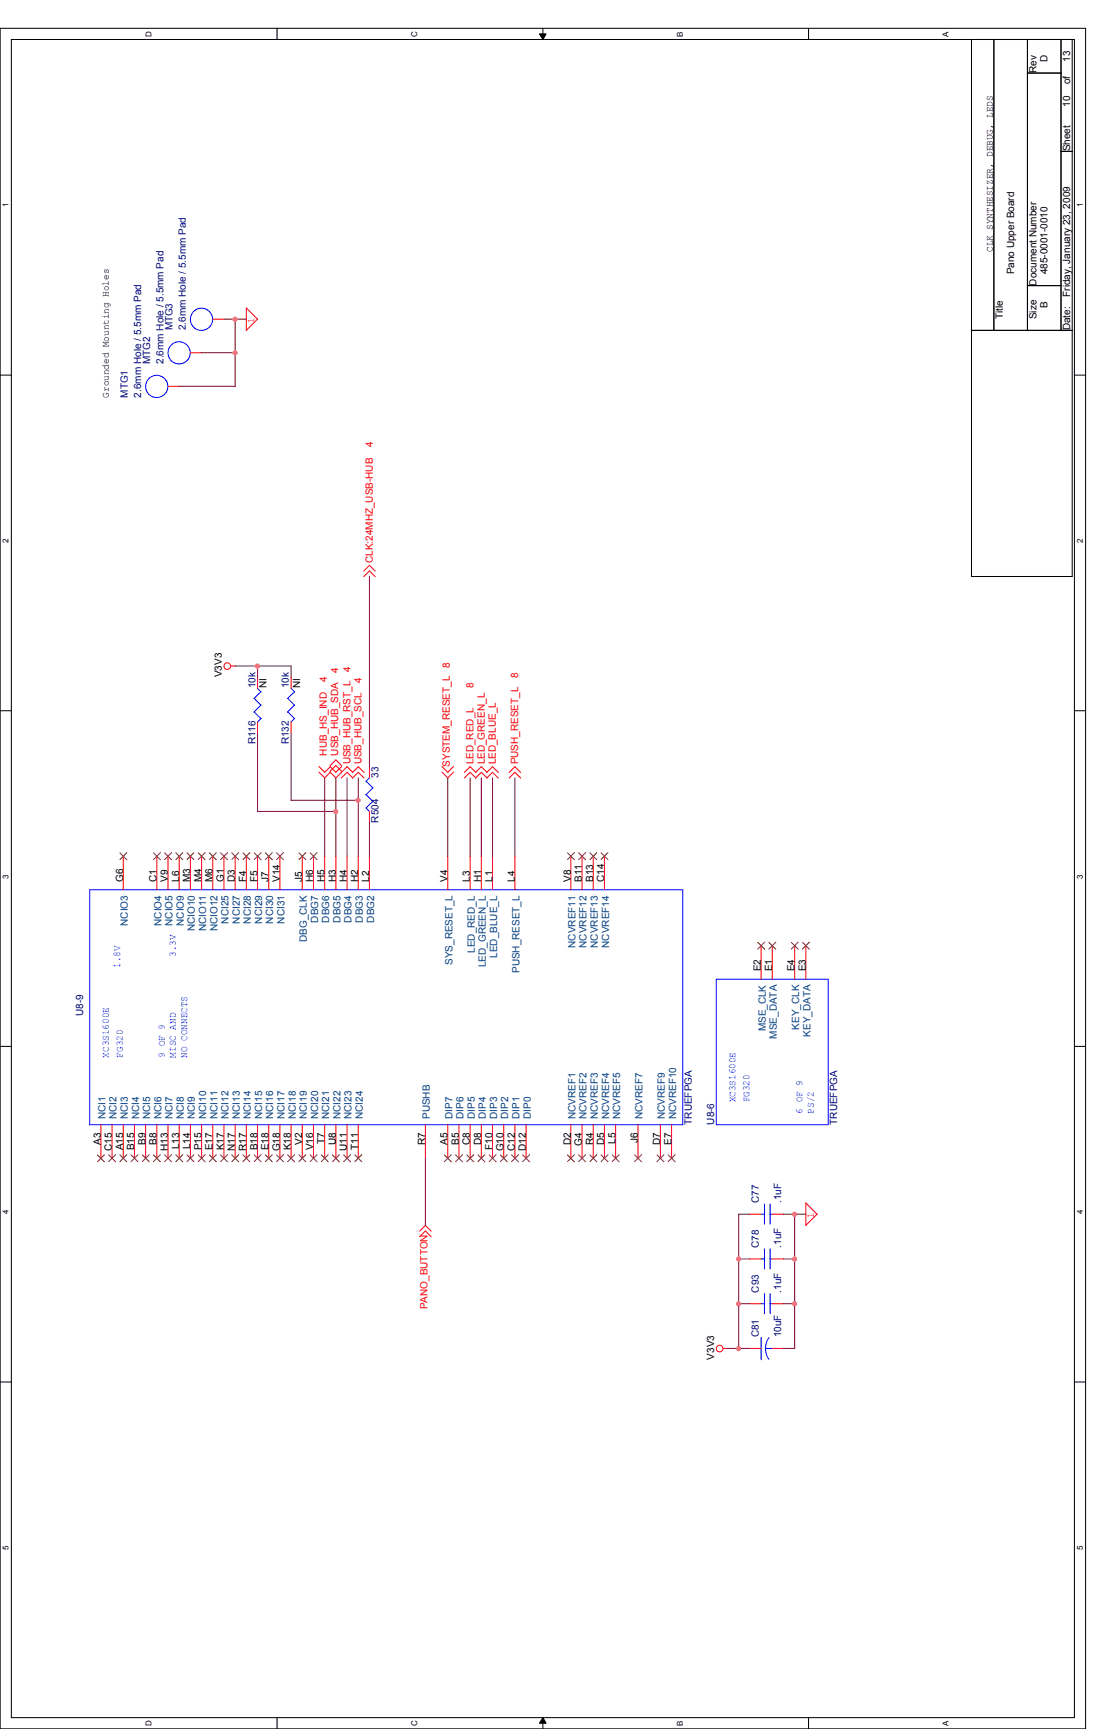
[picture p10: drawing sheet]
<svg xmlns="http://www.w3.org/2000/svg" width="279mm" height="432mm" viewBox="0 0 279 432" stroke-linecap="round" stroke-linejoin="round" font-family="sans-serif">
<path d="M0 7.1h271.1v424.7h-271.1zM2.8 9.9h265.5v419.1h-265.5z" fill="none" stroke="#000" stroke-width=".25"/>
<g fill="#fff">
<path d="M.3 386h2.3v1.1h-2.3z"/>
<path d="M268.6 386h2.2v1.1h-2.2z"/>
</g>
<path d="M0 345.1h2.8M268.3 345.1h2.8" fill="none" stroke="#000" stroke-width=".25"/>
<g fill="#fff">
<path d="M.3 302.1h2.3v1.1h-2.3z"/>
<path d="M268.6 302.1h2.2v1.1h-2.2z"/>
</g>
<path d="M0 261.3h2.8M268.3 261.3h2.8" fill="none" stroke="#000" stroke-width=".25"/>
<g fill="#fff">
<path d="M.3 218.3h2.3v1.1h-2.3z"/>
<path d="M268.6 218.3h2.2v1.1h-2.2z"/>
</g>
<path d="M0 177.5h2.8M268.3 177.5h2.8" fill="none" stroke="#000" stroke-width=".25"/>
<g fill="#fff">
<path d="M.3 134.5h2.3v1.1h-2.3z"/>
<path d="M268.6 134.5h2.2v1.1h-2.2z"/>
</g>
<path d="M0 93.7h2.8M268.3 93.7h2.8" fill="none" stroke="#000" stroke-width=".25"/>
<g fill="#fff">
<path d="M.3 50.7h2.3v1.1h-2.3z"/>
<path d="M268.6 50.7h2.2v1.1h-2.2z"/>
<path d="M36 429.6h2.2v1.4h-2.2z"/>
<path d="M36 7.7h2.2v1.4h-2.2z"/>
<path d="M102.3 429.6h2.3v1.4h-2.3z"/>
<path d="M102.3 7.7h2.3v1.4h-2.3z"/>
</g>
<path d="M69.2 7.1v2.8M69.2 429v2.8" fill="none" stroke="#000" stroke-width=".25"/>
<g fill="#fff">
<path d="M168.7 429.7h2.2v1.3h-2.2z"/>
<path d="M168.7 7.8h2.2v1.3h-2.2z"/>
</g>
<path d="M134.7 8.5h1.7l-.8 1.4zM135.6 7.1v2.8M135.6 429l.8 1.4h-1.7zM135.6 429v2.8" fill="none" stroke="#000" stroke-width=".25"/>
<path d="M134.7 8.5h1.7l-.8 1.4zM135.6 429l.8 1.4h-1.7z" fill="#000"/>
<g fill="#fff">
<path d="M235 429.7h2.3v1.3h-2.3z"/>
<path d="M235 7.8h2.3v1.3h-2.3z"/>
</g>
<path d="M201.9 7.1v2.8M242.6 9.9h25.1v134.1h-25.1zM248.2 9.9v72.6M256.5 9.9v72.6M256.5 18.2h8.4M264.9 9.9v72.6M264.9 37.8h2.8M256.5 71.3h8.4M242.6 82.5h25.1M201.9 429v2.8" fill="none" stroke="#000" stroke-width=".25"/>
<g fill="none" stroke="#f00" stroke-width=".25">
<path d="M53.1 79.7h2.8M64.3 79.7l-2.8 2.8v-5.6l2.8 2.9M42 96.5h2.7M47.5 88.1h2.8M90.8 142.6l1.4-1.4 1.5 1.4M90.8 144l1.4-1.4 1.5 1.4M57.6 166.3h1.2M64.3 169.1v2.8M72.7 169.1v2.8M64.3 180.3v2.8M72.7 180.3v2.8M79.6 192.8l1.5 1.5 1.4-1.5"/>
<path d="M79.6 191.4l1.5 1.5 1.4-1.5M82.4 192.8l1.5 1.5 2.8-2.8 1.4 1.4M82.4 191.4l1.5 1.5 1.4-1.5M82.4 192.6l1.5-1.4 1.4 1.4M82.4 191.2l1.5-1.4 1.4 1.4M85.2 194.3l1.5-1.4 1.4 1.4M88 192.9l1.5-1.4 1.4 1.4M88 194.3l1.5-1.4 1.4 1.4M92.2 191.5v2.8M110.4 192.8l1.4 1.5 1.4-1.5M110.4 191.4l1.4 1.5 1.4-1.5M116 192.9l1.4-1.4 1.4 1.4"/>
<path d="M116 194.3l1.4-1.4 1.4 1.4M118.7 192.9l1.5-1.4 1.4 1.4M118.7 194.3l1.5-1.4 1.4 1.4M121.5 192.9l1.5-1.4 1.4 1.4M121.5 194.3l1.5-1.4 1.4 1.4M127.1 192.9l1.5-1.4 1.4 1.4M127.1 194.3l1.5-1.4 1.4 1.4M30.8 213.8v8.4M39.2 213.8v8.4M42 213.8v8.4M44.7 213.8v8.4M47.5 213.8v8.4"/>
<path d="M50.3 213.8v8.4M53.1 213.8v8.4M55.9 213.8v8.4M58.7 213.8v8.4M61.5 213.8v8.4M64.3 213.8v8.4M67.1 213.8v8.4M69.9 213.8v8.4M75.5 213.8v8.4M78.3 213.8v8.4M81.1 213.8v8.4M83.9 213.8v8.4"/>
<path d="M86.7 213.8v8.4M89.5 213.8v8.4M92.2 202.6v2.8M92.2 213.8v8.4M111.8 213.8v8.4M117.4 213.8v8.4M120.2 213.8v8.4M123 213.8v8.4M128.6 213.8v8.4M142.5 213.8v8.4M145.3 213.8v8.4M148.1 213.8v8.4"/>
<path d="M150.9 213.8v8.4M190 236.2v8.4M192.8 236.2v8.4M198.4 236.2v8.4M201.2 236.2v8.4M25.2 280.9v8.4M28 280.9v8.4M30.8 280.9v8.4M33.6 280.9v8.4M36.4 280.9v8.4M39.2 280.9v8.4M42 280.9v8.4"/>
<path d="M44.7 280.9v8.4M47.5 280.9v8.4M50.3 280.9v8.4M53.1 280.9v8.4M55.9 280.9v8.4M58.7 280.9v8.4M61.5 280.9v8.4M64.3 280.9v8.4M67.1 280.9v8.4M69.9 280.9v8.4M72.7 280.9v8.4M75.5 280.9v8.4"/>
<path d="M78.3 280.9v8.4M81.1 280.9v8.4M83.9 280.9v8.4M86.7 280.9v8.4M89.5 280.9v8.4M106.2 280.9v8.4M111.8 280.9v8.4M114.6 280.9v8.4M117.4 280.9v8.4M120.2 280.9v8.4M123 280.9v8.4M125.8 280.9v8.4"/>
<path d="M128.6 280.9v8.4M131.4 280.9v8.4M142.5 280.9v8.4M145.3 280.9v8.4M148.1 280.9v8.4M150.9 280.9v8.4M153.7 280.9v8.4M159.3 280.9v8.4M164.9 280.9v8.4M167.7 280.9v8.4M104.8 307.5l1.4-1.5 1.5 1.5M104.8 308.9l1.4-1.5 1.5 1.5"/>
<path d="M187.2 314.4h2.8M187.2 303.2h2.8M192.8 314.4h2.8M192.8 303.2h2.8M201.2 300.4v5.6l2.8-2.8M201.2 300.4l2.8 2.9M180.6 336.8h1.1M187.2 336.8h2.8M187.2 325.6h2.8M192.8 336.8h2.8M192.8 325.6h2.8"/>
<circle cx="56.7" cy="166.4" r=".83"/>
<circle cx="179.7" cy="336.8" r=".83"/>
</g>
<g fill="none" stroke="#00f" stroke-width=".25">
<path d="M63.5 174.4l1.7 1.7M63.5 177.8l1.7 1.7-.9 .8M64.3 171.9l.9 .9-1.8 1.7M65.2 176.1l-1.8 1.7M71.8 174.4l1.8 1.7M71.8 177.8l1.8 1.7M72.7 171.9l.9 .9M73.5 172.8l-1.7 1.7M73.5 176.1l-1.7 1.7M73.5 179.5l-.9 .8M91.4 195.1l1.7 1.7M92.3 194.2l-.9 .9"/>
<path d="M93.1 196.7l-1.7 1.7 1.7 1.8M91.4 201.8l.8 .8M93.1 200.1l-1.7 1.7M22.4 222.2h148.1v58.7h-148.1zM178.9 244.6h27.9v36.3h-27.9zM190 314.4h.9M190 303.2h.9M190.9 300.7v5M190.9 311.9v5M192.2 314.4h.6M192.2 303.2h.6M192.3 300.7v5"/>
<path d="M192.3 311.9v5M190 334v5.6M190 325.6h.9M190.9 323v5.1M191.1 336.8l.3 1.4 .6 1.3M191.1 336.8h1.8M192 334.1l-.6 1.2-.3 1.5M192.2 325.6h.6M192.3 323v5.1"/>
<circle cx="50.3" cy="79.7" r="2.77"/>
<circle cx="39.1" cy="96.5" r="2.77"/>
<circle cx="44.7" cy="88.1" r="2.77"/>
</g>
<g fill="none" stroke="#804000" stroke-width=".25">
<path d="M29.9 213l1.8 1.7M31.7 212.9l-1.8 1.8M38.3 213l1.7 1.7M40 212.9l-1.7 1.8M41.1 213l1.7 1.7M42.8 212.9l-1.7 1.8M43.9 213l1.7 1.7M45.6 212.9l-1.7 1.8M46.7 213l1.7 1.7M48.4 212.9l-1.7 1.8M49.5 213l1.7 1.7M51.2 212.9l-1.7 1.8"/>
<path d="M52.3 213l1.7 1.7M54 212.9l-1.7 1.8M55.1 213l1.7 1.7M56.8 212.9l-1.7 1.8M57.9 213l1.7 1.7M59.6 212.9l-1.7 1.8M60.7 213l1.7 1.7M62.4 212.9l-1.7 1.8M63.5 213l1.7 1.7M65.2 212.9l-1.7 1.8M66.3 213l1.7 1.7M68 212.9l-1.7 1.8"/>
<path d="M69 213l1.8 1.7M70.8 212.9l-1.8 1.8M74.6 213l1.8 1.7M76.4 212.9l-1.8 1.8M77.4 213l1.8 1.7M79.2 212.9l-1.8 1.8M141.7 213l1.7 1.7M143.4 212.9l-1.7 1.8M144.5 213l1.7 1.7M146.2 212.9l-1.7 1.8M147.3 213l1.7 1.7M149 212.9l-1.7 1.8"/>
<path d="M150.1 213l1.7 1.7M151.8 212.9l-1.7 1.8M189.2 235.3l1.7 1.8M190.9 235.3l-1.7 1.7M192 235.3l1.7 1.8M193.7 235.3l-1.7 1.7M197.6 235.3l1.7 1.8M199.3 235.3l-1.7 1.7M200.4 235.3l1.7 1.8M202.1 235.3l-1.7 1.7M24.3 288.4l1.8 1.8M26.1 288.4l-1.8 1.7"/>
<path d="M27.1 288.4l1.8 1.8M28.9 288.4l-1.8 1.7M29.9 288.4l1.8 1.8M31.7 288.4l-1.8 1.7M32.7 288.4l1.8 1.8M34.5 288.4l-1.8 1.7M35.5 288.4l1.8 1.8M37.3 288.4l-1.8 1.7M38.3 288.4l1.7 1.8M40 288.4l-1.7 1.7M41.1 288.4l1.7 1.8M42.8 288.4l-1.7 1.7"/>
<path d="M43.9 288.4l1.7 1.8M45.6 288.4l-1.7 1.7M46.7 288.4l1.7 1.8M48.4 288.4l-1.7 1.7M49.5 288.4l1.7 1.8M51.2 288.4l-1.7 1.7M52.3 288.4l1.7 1.8M54 288.4l-1.7 1.7M55.1 288.4l1.7 1.8M56.8 288.4l-1.7 1.7M57.9 288.4l1.7 1.8M59.6 288.4l-1.7 1.7"/>
<path d="M60.7 288.4l1.7 1.8M62.4 288.4l-1.7 1.7M63.5 288.4l1.7 1.8M65.2 288.4l-1.7 1.7M66.3 288.4l1.7 1.8M68 288.4l-1.7 1.7M69 288.4l1.8 1.8M70.8 288.4l-1.8 1.7M71.8 288.4l1.8 1.8M73.6 288.4l-1.8 1.7M74.6 288.4l1.8 1.8M76.4 288.4l-1.8 1.7"/>
<path d="M77.4 288.4l1.8 1.8M79.2 288.4l-1.8 1.7M80.2 288.4l1.8 1.8M82 288.4l-1.8 1.7M83 288.4l1.8 1.8M84.8 288.4l-1.8 1.7M85.8 288.4l1.7 1.8M87.5 288.4l-1.7 1.7M88.6 288.4l1.7 1.8M90.3 288.4l-1.7 1.7M111 288.4l1.7 1.8M112.7 288.4l-1.7 1.7"/>
<path d="M113.7 288.4l1.8 1.8M115.5 288.4l-1.8 1.7M116.5 288.4l1.8 1.8M118.3 288.4l-1.8 1.7M119.3 288.4l1.8 1.8M121.1 288.4l-1.8 1.7M122.1 288.4l1.8 1.8M123.9 288.4l-1.8 1.7M124.9 288.4l1.8 1.8M126.7 288.4l-1.8 1.7M127.7 288.4l1.8 1.8M129.5 288.4l-1.8 1.7"/>
<path d="M130.5 288.4l1.7 1.8M132.2 288.4l-1.7 1.7M141.7 288.4l1.7 1.8M143.4 288.4l-1.7 1.7M144.5 288.4l1.7 1.8M146.2 288.4l-1.7 1.7M147.3 288.4l1.7 1.8M149 288.4l-1.7 1.7M150.1 288.4l1.7 1.8M151.8 288.4l-1.7 1.7M152.9 288.4l1.7 1.8M154.6 288.4l-1.7 1.7"/>
<path d="M158.5 288.4l1.7 1.8M160.2 288.4l-1.7 1.7M164 288.4l1.8 1.8M165.8 288.4l-1.8 1.7M166.8 288.4l1.8 1.8M168.6 288.4l-1.8 1.7"/>
</g>
<g fill="none" stroke="#800040" stroke-width=".25">
<path d="M55.9 79.7h5.6M58.7 79.7v16.8h-14M50.3 88.1h8.4M92.2 143.9v47.6M58.7 166.3h14v2.9M64.3 166.3v2.9M64.3 183.1v19.6M72.7 183.1v16.8h16.8M81.1 194.3v19.6M83.9 194.3v19.6M86.7 194.3v19.6M89.5 194.3v19.6"/>
<path d="M111.8 194.3v19.6M117.4 194.3v19.6M120.2 194.3v19.6M123 194.3v19.6M128.6 194.3v19.6M64.3 202.6h19.6M92.2 205.4v8.5M106.2 289.3v16.8M184.4 314.4h2.8M184.4 303.2h2.8M184.4 303.2v33.6M195.6 314.4h2.8"/>
<path d="M195.6 303.2h5.6M198.4 303.2v33.6M181.6 336.8h5.6M184.4 325.6h2.8M195.6 325.6h2.8M195.6 336.8h2.8"/>
</g>
<circle cx="198.4" cy="325.6" r=".54" fill="#f0f"/>
<circle cx="198.4" cy="325.6" r=".54" fill="none" stroke="#f0f" stroke-width=".25"/>
<circle cx="184.4" cy="325.6" r=".54" fill="#f0f"/>
<circle cx="184.4" cy="325.6" r=".54" fill="none" stroke="#f0f" stroke-width=".25"/>
<circle cx="184.4" cy="336.8" r=".54" fill="#f0f"/>
<circle cx="184.4" cy="336.8" r=".54" fill="none" stroke="#f0f" stroke-width=".25"/>
<circle cx="198.4" cy="314.4" r=".54" fill="#f0f"/>
<circle cx="198.4" cy="314.4" r=".54" fill="none" stroke="#f0f" stroke-width=".25"/>
<circle cx="184.4" cy="314.4" r=".54" fill="#f0f"/>
<circle cx="184.4" cy="314.4" r=".54" fill="none" stroke="#f0f" stroke-width=".25"/>
<circle cx="198.4" cy="303.3" r=".54" fill="#f0f"/>
<circle cx="198.4" cy="303.3" r=".54" fill="none" stroke="#f0f" stroke-width=".25"/>
<circle cx="58.7" cy="79.7" r=".54" fill="#f0f"/>
<circle cx="58.7" cy="79.7" r=".54" fill="none" stroke="#f0f" stroke-width=".25"/>
<circle cx="58.7" cy="88.1" r=".54" fill="#f0f"/>
<circle cx="58.7" cy="88.1" r=".54" fill="none" stroke="#f0f" stroke-width=".25"/>
<circle cx="89.4" cy="199.9" r=".54" fill="#f0f"/>
<circle cx="89.4" cy="199.9" r=".54" fill="none" stroke="#f0f" stroke-width=".25"/>
<circle cx="64.3" cy="166.4" r=".54" fill="#f0f"/>
<circle cx="64.3" cy="166.4" r=".54" fill="none" stroke="#f0f" stroke-width=".25"/>
<circle cx="83.8" cy="202.7" r=".54" fill="#f0f"/>
<circle cx="83.8" cy="202.7" r=".54" fill="none" stroke="#f0f" stroke-width=".25"/>
<g font-size="2.5">
<text x="261.6" y="15.5" transform="rotate(-90 261.6 15.5)">D</text>
<text x="267.2" y="15.5" transform="rotate(-90 267.2 15.5)">13</text>
<text x="258.8" y="18.2" transform="rotate(-90 258.8 18.2)">Rev</text>
<text x="267.2" y="21" transform="rotate(-90 267.2 21)">of</text>
<text x="267.2" y="26.6" transform="rotate(-90 267.2 26.6)">10</text>
<text x="267.2" y="37.8" transform="rotate(-90 267.2 37.8)">Sheet</text>
<text x="247.9" y="62.9" transform="rotate(-90 247.9 62.9)">CLK SYNTHESIZER, DEBUG, LEDS</text>
<text x="253.2" y="68.5" transform="rotate(-90 253.2 68.5)">Pano Upper Board</text>
<text x="258.8" y="71.3" transform="rotate(-90 258.8 71.3)">Document Number</text>
<text x="261.6" y="68.5" transform="rotate(-90 261.6 68.5)">485-0001-0010</text>
<text x="261.6" y="76.9" transform="rotate(-90 261.6 76.9)">B</text>
<text x="267.2" y="74.1" transform="rotate(-90 267.2 74.1)">Friday, January 23, 2009</text>
<text x="250.4" y="79.7" transform="rotate(-90 250.4 79.7)">Title</text>
<text x="258.8" y="79.7" transform="rotate(-90 258.8 79.7)">Size</text>
<text x="267.2" y="82.5" transform="rotate(-90 267.2 82.5)">Date:</text>
<text x="27.2" y="99.3" transform="rotate(-90 27.2 99.3)">Grounded Mounting Holes</text>
<text x="55.4" y="169.1" transform="rotate(-90 55.4 169.1)">V3V3</text>
<text x="66.5" y="171.9" transform="rotate(-90 66.5 171.9)">NI</text>
<text x="74.9" y="171.9" transform="rotate(-90 74.9 171.9)">NI</text>
<text x="30.7" y="220.3" transform="rotate(-90 30.7 220.3)">G6</text>
<text x="39.1" y="220.3" transform="rotate(-90 39.1 220.3)">C1</text>
<text x="41.9" y="220.3" transform="rotate(-90 41.9 220.3)">V9</text>
<text x="44.7" y="220.3" transform="rotate(-90 44.7 220.3)">L6</text>
<text x="47.5" y="220.3" transform="rotate(-90 47.5 220.3)">M3</text>
<text x="50.3" y="220.3" transform="rotate(-90 50.3 220.3)">M4</text>
<text x="53.1" y="220.3" transform="rotate(-90 53.1 220.3)">M6</text>
<text x="55.9" y="220.3" transform="rotate(-90 55.9 220.3)">G1</text>
<text x="58.7" y="220.3" transform="rotate(-90 58.7 220.3)">D3</text>
<text x="61.5" y="220.3" transform="rotate(-90 61.5 220.3)">F4</text>
<text x="64.3" y="220.3" transform="rotate(-90 64.3 220.3)">F5</text>
<text x="67.1" y="220.3" transform="rotate(-90 67.1 220.3)">J7</text>
<text x="69.8" y="220.3" transform="rotate(-90 69.8 220.3)">V14</text>
<text x="75.4" y="220.3" transform="rotate(-90 75.4 220.3)">J5</text>
<text x="78.2" y="220.3" transform="rotate(-90 78.2 220.3)">H6</text>
<text x="81" y="220.3" transform="rotate(-90 81 220.3)">H5</text>
<text x="83.8" y="220.3" transform="rotate(-90 83.8 220.3)">H3</text>
<text x="86.6" y="220.3" transform="rotate(-90 86.6 220.3)">H4</text>
<text x="89.4" y="220.3" transform="rotate(-90 89.4 220.3)">H2</text>
<text x="92.2" y="220.3" transform="rotate(-90 92.2 220.3)">L2</text>
<text x="111.8" y="220.3" transform="rotate(-90 111.8 220.3)">V4</text>
<text x="117.3" y="220.3" transform="rotate(-90 117.3 220.3)">L3</text>
<text x="120.1" y="220.3" transform="rotate(-90 120.1 220.3)">H1</text>
<text x="122.9" y="220.3" transform="rotate(-90 122.9 220.3)">L1</text>
<text x="128.5" y="220.3" transform="rotate(-90 128.5 220.3)">L4</text>
<text x="142.5" y="220.3" transform="rotate(-90 142.5 220.3)">V8</text>
<text x="145.3" y="220.3" transform="rotate(-90 145.3 220.3)">B11</text>
<text x="148.1" y="220.3" transform="rotate(-90 148.1 220.3)">B13</text>
<text x="150.9" y="220.3" transform="rotate(-90 150.9 220.3)">C14</text>
<text x="190" y="242.6" transform="rotate(-90 190 242.6)">E2</text>
<text x="192.8" y="242.6" transform="rotate(-90 192.8 242.6)">E1</text>
<text x="198.4" y="242.6" transform="rotate(-90 198.4 242.6)">E4</text>
<text x="201.2" y="242.6" transform="rotate(-90 201.2 242.6)">E3</text>
<text x="25.1" y="285.9" transform="rotate(-90 25.1 285.9)">A3</text>
<text x="27.9" y="287.4" transform="rotate(-90 27.9 287.4)">C15</text>
<text x="30.7" y="287.3" transform="rotate(-90 30.7 287.3)">A15</text>
<text x="33.5" y="287.3" transform="rotate(-90 33.5 287.3)">B15</text>
<text x="36.3" y="285.9" transform="rotate(-90 36.3 285.9)">B9</text>
<text x="39.1" y="285.9" transform="rotate(-90 39.1 285.9)">B8</text>
<text x="41.9" y="287.4" transform="rotate(-90 41.9 287.4)">H13</text>
<text x="44.7" y="287" transform="rotate(-90 44.7 287)">L13</text>
<text x="47.5" y="287" transform="rotate(-90 47.5 287)">L14</text>
<text x="50.3" y="287.3" transform="rotate(-90 50.3 287.3)">P15</text>
<text x="53.1" y="287.3" transform="rotate(-90 53.1 287.3)">E17</text>
<text x="55.9" y="287.3" transform="rotate(-90 55.9 287.3)">K17</text>
<text x="58.7" y="287.4" transform="rotate(-90 58.7 287.4)">N17</text>
<text x="61.5" y="287.4" transform="rotate(-90 61.5 287.4)">R17</text>
<text x="64.3" y="287.3" transform="rotate(-90 64.3 287.3)">B18</text>
<text x="67.1" y="287.3" transform="rotate(-90 67.1 287.3)">E18</text>
<text x="69.8" y="287.6" transform="rotate(-90 69.8 287.6)">G18</text>
<text x="72.6" y="287.3" transform="rotate(-90 72.6 287.3)">K18</text>
<text x="75.4" y="285.9" transform="rotate(-90 75.4 285.9)">V2</text>
<text x="78.2" y="287.3" transform="rotate(-90 78.2 287.3)">V16</text>
<text x="81" y="285.8" transform="rotate(-90 81 285.8)">T7</text>
<text x="83.8" y="286" transform="rotate(-90 83.8 286)">U8</text>
<text x="86.6" y="287.4" transform="rotate(-90 86.6 287.4)">U11</text>
<text x="89.4" y="287.1" transform="rotate(-90 89.4 287.1)">T11</text>
<text x="106.2" y="286" transform="rotate(-90 106.2 286)">R7</text>
<text x="111.8" y="285.9" transform="rotate(-90 111.8 285.9)">A5</text>
<text x="114.6" y="285.9" transform="rotate(-90 114.6 285.9)">B5</text>
<text x="117.3" y="286" transform="rotate(-90 117.3 286)">C8</text>
<text x="120.1" y="286" transform="rotate(-90 120.1 286)">D8</text>
<text x="122.9" y="287.1" transform="rotate(-90 122.9 287.1)">F10</text>
<text x="125.7" y="287.6" transform="rotate(-90 125.7 287.6)">G10</text>
<text x="128.5" y="287.4" transform="rotate(-90 128.5 287.4)">C12</text>
<text x="131.3" y="287.4" transform="rotate(-90 131.3 287.4)">D12</text>
<text x="142.5" y="286" transform="rotate(-90 142.5 286)">D2</text>
<text x="145.3" y="286.2" transform="rotate(-90 145.3 286.2)">G4</text>
<text x="148.1" y="286" transform="rotate(-90 148.1 286)">R4</text>
<text x="150.9" y="286" transform="rotate(-90 150.9 286)">D5</text>
<text x="153.7" y="285.6" transform="rotate(-90 153.7 285.6)">L5</text>
<text x="159.3" y="285.5" transform="rotate(-90 159.3 285.5)">J6</text>
<text x="164.8" y="286" transform="rotate(-90 164.8 286)">D7</text>
<text x="167.6" y="285.9" transform="rotate(-90 167.6 285.9)">E7</text>
<text x="178.3" y="339.6" transform="rotate(-90 178.3 339.6)">V3V3</text>
</g>
<g font-size="2.5" fill="#000080">
<text x="43.1" y="82.5" transform="rotate(-90 43.1 82.5)">MTG3</text>
<text x="46.4" y="82.5" transform="rotate(-90 46.4 82.5)">2.6mm Hole / 5.5mm Pad</text>
<text x="37.5" y="90.9" transform="rotate(-90 37.5 90.9)">MTG2</text>
<text x="40.9" y="90.9" transform="rotate(-90 40.9 90.9)">2.6mm Hole / 5.5mm Pad</text>
<text x="31.9" y="99.3" transform="rotate(-90 31.9 99.3)">MTG1</text>
<text x="35.3" y="99.3" transform="rotate(-90 35.3 99.3)">2.6mm Hole / 5.5mm Pad</text>
<text x="63.8" y="171.9" transform="rotate(-90 63.8 171.9)">10k</text>
<text x="72.1" y="171.9" transform="rotate(-90 72.1 171.9)">10k</text>
<text x="63.8" y="185.9" transform="rotate(-90 63.8 185.9)">R116</text>
<text x="72.1" y="185.9" transform="rotate(-90 72.1 185.9)">R132</text>
<text x="94.5" y="194.3" transform="rotate(-90 94.5 194.3)">33</text>
<text x="94.5" y="205.4" transform="rotate(-90 94.5 205.4)">R504</text>
<text x="20.7" y="253.8" transform="rotate(-90 20.7 253.8)">U8-9</text>
<text x="172.7" y="280.9" transform="rotate(-90 172.7 280.9)">TRUEFPGA</text>
<text x="178.3" y="280.9" transform="rotate(-90 178.3 280.9)">U8-6</text>
<text x="209" y="280.9" transform="rotate(-90 209 280.9)">TRUEFPGA</text>
<text x="189.5" y="300.4" transform="rotate(-90 189.5 300.4)">C77</text>
<text x="195.1" y="300.4" transform="rotate(-90 195.1 300.4)">.1uF</text>
<text x="189.5" y="311.6" transform="rotate(-90 189.5 311.6)">C78</text>
<text x="195.1" y="311.6" transform="rotate(-90 195.1 311.6)">.1uF</text>
<text x="189.5" y="322.8" transform="rotate(-90 189.5 322.8)">C93</text>
<text x="195.1" y="322.8" transform="rotate(-90 195.1 322.8)">.1uF</text>
<text x="189.5" y="334" transform="rotate(-90 189.5 334)">C81</text>
<text x="195.1" y="334" transform="rotate(-90 195.1 334)">10uF</text>
</g>
<g font-size="2.5" fill="#f00">
<text x="63.5" y="80.6" transform="rotate(-90 63.5 80.6)">1</text>
<text x="93.1" y="111.6" transform="rotate(-90 93.1 111.6)">4</text>
<text x="93.1" y="140.6" transform="rotate(-90 93.1 140.6)">CLK:24MHZ_USB-HUB</text>
<text x="87.5" y="167.7" transform="rotate(-90 87.5 167.7)">4</text>
<text x="112.4" y="166.9" transform="rotate(-90 112.4 166.9)">8</text>
<text x="81.6" y="170.2" transform="rotate(-90 81.6 170.2)">4</text>
<text x="84.4" y="168" transform="rotate(-90 84.4 168)">4</text>
<text x="90.3" y="170.5" transform="rotate(-90 90.3 170.5)">4</text>
<text x="118.2" y="171.9" transform="rotate(-90 118.2 171.9)">8</text>
<text x="129.4" y="169.4" transform="rotate(-90 129.4 169.4)">8</text>
<text x="81.6" y="188.7" transform="rotate(-90 81.6 188.7)">HUB_HS_IND</text>
<text x="84.4" y="188.7" transform="rotate(-90 84.4 188.7)">USB_HUB_SDA</text>
<text x="87.5" y="190.9" transform="rotate(-90 87.5 190.9)">USB_HUB_RST_L</text>
<text x="90.3" y="190.9" transform="rotate(-90 90.3 190.9)">USB_HUB_SCL</text>
<text x="112.4" y="191.5" transform="rotate(-90 112.4 191.5)">SYSTEM_RESET_L</text>
<text x="118.2" y="190.9" transform="rotate(-90 118.2 190.9)">LED_RED_L</text>
<text x="121" y="190.9" transform="rotate(-90 121 190.9)">LED_GREEN_L</text>
<text x="123.8" y="190.9" transform="rotate(-90 123.8 190.9)">LED_BLUE_L</text>
<text x="129.4" y="190.9" transform="rotate(-90 129.4 190.9)">PUSH_RESET_L</text>
<text x="203.2" y="304.1" transform="rotate(-90 203.2 304.1)">1</text>
<text x="106.8" y="327" transform="rotate(-90 106.8 327)">PANO_BUTTON</text>
</g>
<g font-size="2.5" fill="#004080">
<text x="31.9" y="231.2" transform="rotate(-90 31.9 231.2)">NCIO3</text>
<text x="40.3" y="231.2" transform="rotate(-90 40.3 231.2)">NCIO4</text>
<text x="43.1" y="231.2" transform="rotate(-90 43.1 231.2)">NCIO5</text>
<text x="45.9" y="231.2" transform="rotate(-90 45.9 231.2)">NCIO9</text>
<text x="48.7" y="232.6" transform="rotate(-90 48.7 232.6)">NCIO10</text>
<text x="51.5" y="232.6" transform="rotate(-90 51.5 232.6)">NCIO11</text>
<text x="54.3" y="232.6" transform="rotate(-90 54.3 232.6)">NCIO12</text>
<text x="57.1" y="230.7" transform="rotate(-90 57.1 230.7)">NCI25</text>
<text x="59.9" y="230.7" transform="rotate(-90 59.9 230.7)">NCI27</text>
<text x="62.7" y="230.7" transform="rotate(-90 62.7 230.7)">NCI28</text>
<text x="65.4" y="230.7" transform="rotate(-90 65.4 230.7)">NCI29</text>
<text x="68.2" y="230.7" transform="rotate(-90 68.2 230.7)">NCI30</text>
<text x="71" y="230.7" transform="rotate(-90 71 230.7)">NCI31</text>
<text x="79.4" y="230.4" transform="rotate(-90 79.4 230.4)">DBG7</text>
<text x="82.2" y="230.4" transform="rotate(-90 82.2 230.4)">DBG6</text>
<text x="85" y="230.4" transform="rotate(-90 85 230.4)">DBG5</text>
<text x="87.8" y="230.4" transform="rotate(-90 87.8 230.4)">DBG4</text>
<text x="90.6" y="230.4" transform="rotate(-90 90.6 230.4)">DBG3</text>
<text x="93.4" y="230.4" transform="rotate(-90 93.4 230.4)">DBG2</text>
<text x="76.6" y="235.3" transform="rotate(-90 76.6 235.3)">DBG_CLK</text>
<text x="118.5" y="238" transform="rotate(-90 118.5 238)">LED_RED_L</text>
<text x="124.1" y="239.2" transform="rotate(-90 124.1 239.2)">LED_BLUE_L</text>
<text x="143.7" y="236.7" transform="rotate(-90 143.7 236.7)">NCVREF11</text>
<text x="146.5" y="236.7" transform="rotate(-90 146.5 236.7)">NCVREF12</text>
<text x="149.3" y="236.7" transform="rotate(-90 149.3 236.7)">NCVREF13</text>
<text x="152.1" y="236.7" transform="rotate(-90 152.1 236.7)">NCVREF14</text>
<text x="112.9" y="241" transform="rotate(-90 112.9 241)">SYS_RESET_L</text>
<text x="121.3" y="241.6" transform="rotate(-90 121.3 241.6)">LED_GREEN_L</text>
<text x="129.7" y="243" transform="rotate(-90 129.7 243)">PUSH_RESET_L</text>
<text x="191.2" y="257.6" transform="rotate(-90 191.2 257.6)">MSE_CLK</text>
<text x="199.6" y="257.1" transform="rotate(-90 199.6 257.1)">KEY_CLK</text>
<text x="194" y="259.4" transform="rotate(-90 194 259.4)">MSE_DATA</text>
<text x="202.4" y="258.9" transform="rotate(-90 202.4 258.9)">KEY_DATA</text>
<text x="26.3" y="279.5" transform="rotate(-90 26.3 279.5)">NCI1</text>
<text x="29.1" y="279.5" transform="rotate(-90 29.1 279.5)">NCI2</text>
<text x="31.9" y="279.5" transform="rotate(-90 31.9 279.5)">NCI3</text>
<text x="34.7" y="279.5" transform="rotate(-90 34.7 279.5)">NCI4</text>
<text x="37.5" y="279.5" transform="rotate(-90 37.5 279.5)">NCI5</text>
<text x="40.3" y="279.5" transform="rotate(-90 40.3 279.5)">NCI6</text>
<text x="43.1" y="279.5" transform="rotate(-90 43.1 279.5)">NCI7</text>
<text x="45.9" y="279.5" transform="rotate(-90 45.9 279.5)">NCI8</text>
<text x="48.7" y="279.5" transform="rotate(-90 48.7 279.5)">NCI9</text>
<text x="51.5" y="279.5" transform="rotate(-90 51.5 279.5)">NCI10</text>
<text x="54.3" y="279.5" transform="rotate(-90 54.3 279.5)">NCI11</text>
<text x="57.1" y="279.5" transform="rotate(-90 57.1 279.5)">NCI12</text>
<text x="59.9" y="279.5" transform="rotate(-90 59.9 279.5)">NCI13</text>
<text x="62.7" y="279.5" transform="rotate(-90 62.7 279.5)">NCI14</text>
<text x="65.4" y="279.5" transform="rotate(-90 65.4 279.5)">NCI15</text>
<text x="68.2" y="279.5" transform="rotate(-90 68.2 279.5)">NCI16</text>
<text x="71" y="279.5" transform="rotate(-90 71 279.5)">NCI17</text>
<text x="73.8" y="279.5" transform="rotate(-90 73.8 279.5)">NCI18</text>
<text x="76.6" y="279.5" transform="rotate(-90 76.6 279.5)">NCI19</text>
<text x="79.4" y="279.5" transform="rotate(-90 79.4 279.5)">NCI20</text>
<text x="82.2" y="279.5" transform="rotate(-90 82.2 279.5)">NCI21</text>
<text x="85" y="279.5" transform="rotate(-90 85 279.5)">NCI22</text>
<text x="87.8" y="279.5" transform="rotate(-90 87.8 279.5)">NCI23</text>
<text x="90.6" y="279.5" transform="rotate(-90 90.6 279.5)">NCI24</text>
<text x="107.4" y="279.5" transform="rotate(-90 107.4 279.5)">PUSHB</text>
<text x="112.9" y="279.5" transform="rotate(-90 112.9 279.5)">DIP7</text>
<text x="115.7" y="279.5" transform="rotate(-90 115.7 279.5)">DIP6</text>
<text x="118.5" y="279.5" transform="rotate(-90 118.5 279.5)">DIP5</text>
<text x="121.3" y="279.5" transform="rotate(-90 121.3 279.5)">DIP4</text>
<text x="124.1" y="279.5" transform="rotate(-90 124.1 279.5)">DIP3</text>
<text x="126.9" y="279.5" transform="rotate(-90 126.9 279.5)">DIP2</text>
<text x="129.7" y="279.5" transform="rotate(-90 129.7 279.5)">DIP1</text>
<text x="132.5" y="279.5" transform="rotate(-90 132.5 279.5)">DIP0</text>
<text x="143.7" y="279.5" transform="rotate(-90 143.7 279.5)">NCVREF1</text>
<text x="146.5" y="279.5" transform="rotate(-90 146.5 279.5)">NCVREF2</text>
<text x="149.3" y="279.5" transform="rotate(-90 149.3 279.5)">NCVREF3</text>
<text x="152.1" y="279.5" transform="rotate(-90 152.1 279.5)">NCVREF4</text>
<text x="154.9" y="279.5" transform="rotate(-90 154.9 279.5)">NCVREF5</text>
<text x="160.4" y="279.5" transform="rotate(-90 160.4 279.5)">NCVREF7</text>
<text x="166" y="279.5" transform="rotate(-90 166 279.5)">NCVREF9</text>
<text x="168.8" y="279.5" transform="rotate(-90 168.8 279.5)">NCVREF10</text>
</g>
<g font-size="2.5" fill="#00f">
<text x="43.9" y="239" transform="rotate(-90 43.9 239)">3.3V</text>
<text x="30" y="241.8" transform="rotate(-90 30 241.8)">1.8V</text>
<text x="27.2" y="264.1" transform="rotate(-90 27.2 264.1)">XC3S1600E</text>
<text x="30.6" y="264.1" transform="rotate(-90 30.6 264.1)">FG320</text>
<text x="41.1" y="264.1" transform="rotate(-90 41.1 264.1)">9 OF 9</text>
<text x="43.9" y="264.1" transform="rotate(-90 43.9 264.1)">MISC AND</text>
<text x="46.7" y="264.1" transform="rotate(-90 46.7 264.1)">NO CONNECTS</text>
<text x="183.6" y="275.3" transform="rotate(-90 183.6 275.3)">XC3S1600E</text>
<text x="187.1" y="275.3" transform="rotate(-90 187.1 275.3)">FG320</text>
<text x="200.4" y="278.1" transform="rotate(-90 200.4 278.1)">6 OF 9</text>
<text x="203.2" y="278.1" transform="rotate(-90 203.2 278.1)">PS/2</text>
</g>
<g font-size="2">
<text x="37.8" y="9.1" transform="rotate(-90 37.8 9.1)">D</text>
<text x="104.1" y="9.1" transform="rotate(-90 104.1 9.1)">C</text>
<text x="170.5" y="9.1" transform="rotate(-90 170.5 9.1)">B</text>
<text x="236.9" y="9.1" transform="rotate(-90 236.9 9.1)">A</text>
<text x="2.2" y="51.8" transform="rotate(-90 2.2 51.8)">1</text>
<text x="270.4" y="51.8" transform="rotate(-90 270.4 51.8)">1</text>
<text x="2.2" y="135.6" transform="rotate(-90 2.2 135.6)">2</text>
<text x="270.4" y="135.6" transform="rotate(-90 270.4 135.6)">2</text>
<text x="2.2" y="219.4" transform="rotate(-90 2.2 219.4)">3</text>
<text x="270.4" y="219.4" transform="rotate(-90 270.4 219.4)">3</text>
<text x="2.2" y="303.2" transform="rotate(-90 2.2 303.2)">4</text>
<text x="270.4" y="303.2" transform="rotate(-90 270.4 303.2)">4</text>
<text x="2.2" y="387.1" transform="rotate(-90 2.2 387.1)">5</text>
<text x="270.4" y="387.1" transform="rotate(-90 270.4 387.1)">5</text>
<text x="37.8" y="431" transform="rotate(-90 37.8 431)">D</text>
<text x="104.1" y="431" transform="rotate(-90 104.1 431)">C</text>
<text x="170.5" y="431" transform="rotate(-90 170.5 431)">B</text>
<text x="236.9" y="431" transform="rotate(-90 236.9 431)">A</text>
</g>
</svg>
